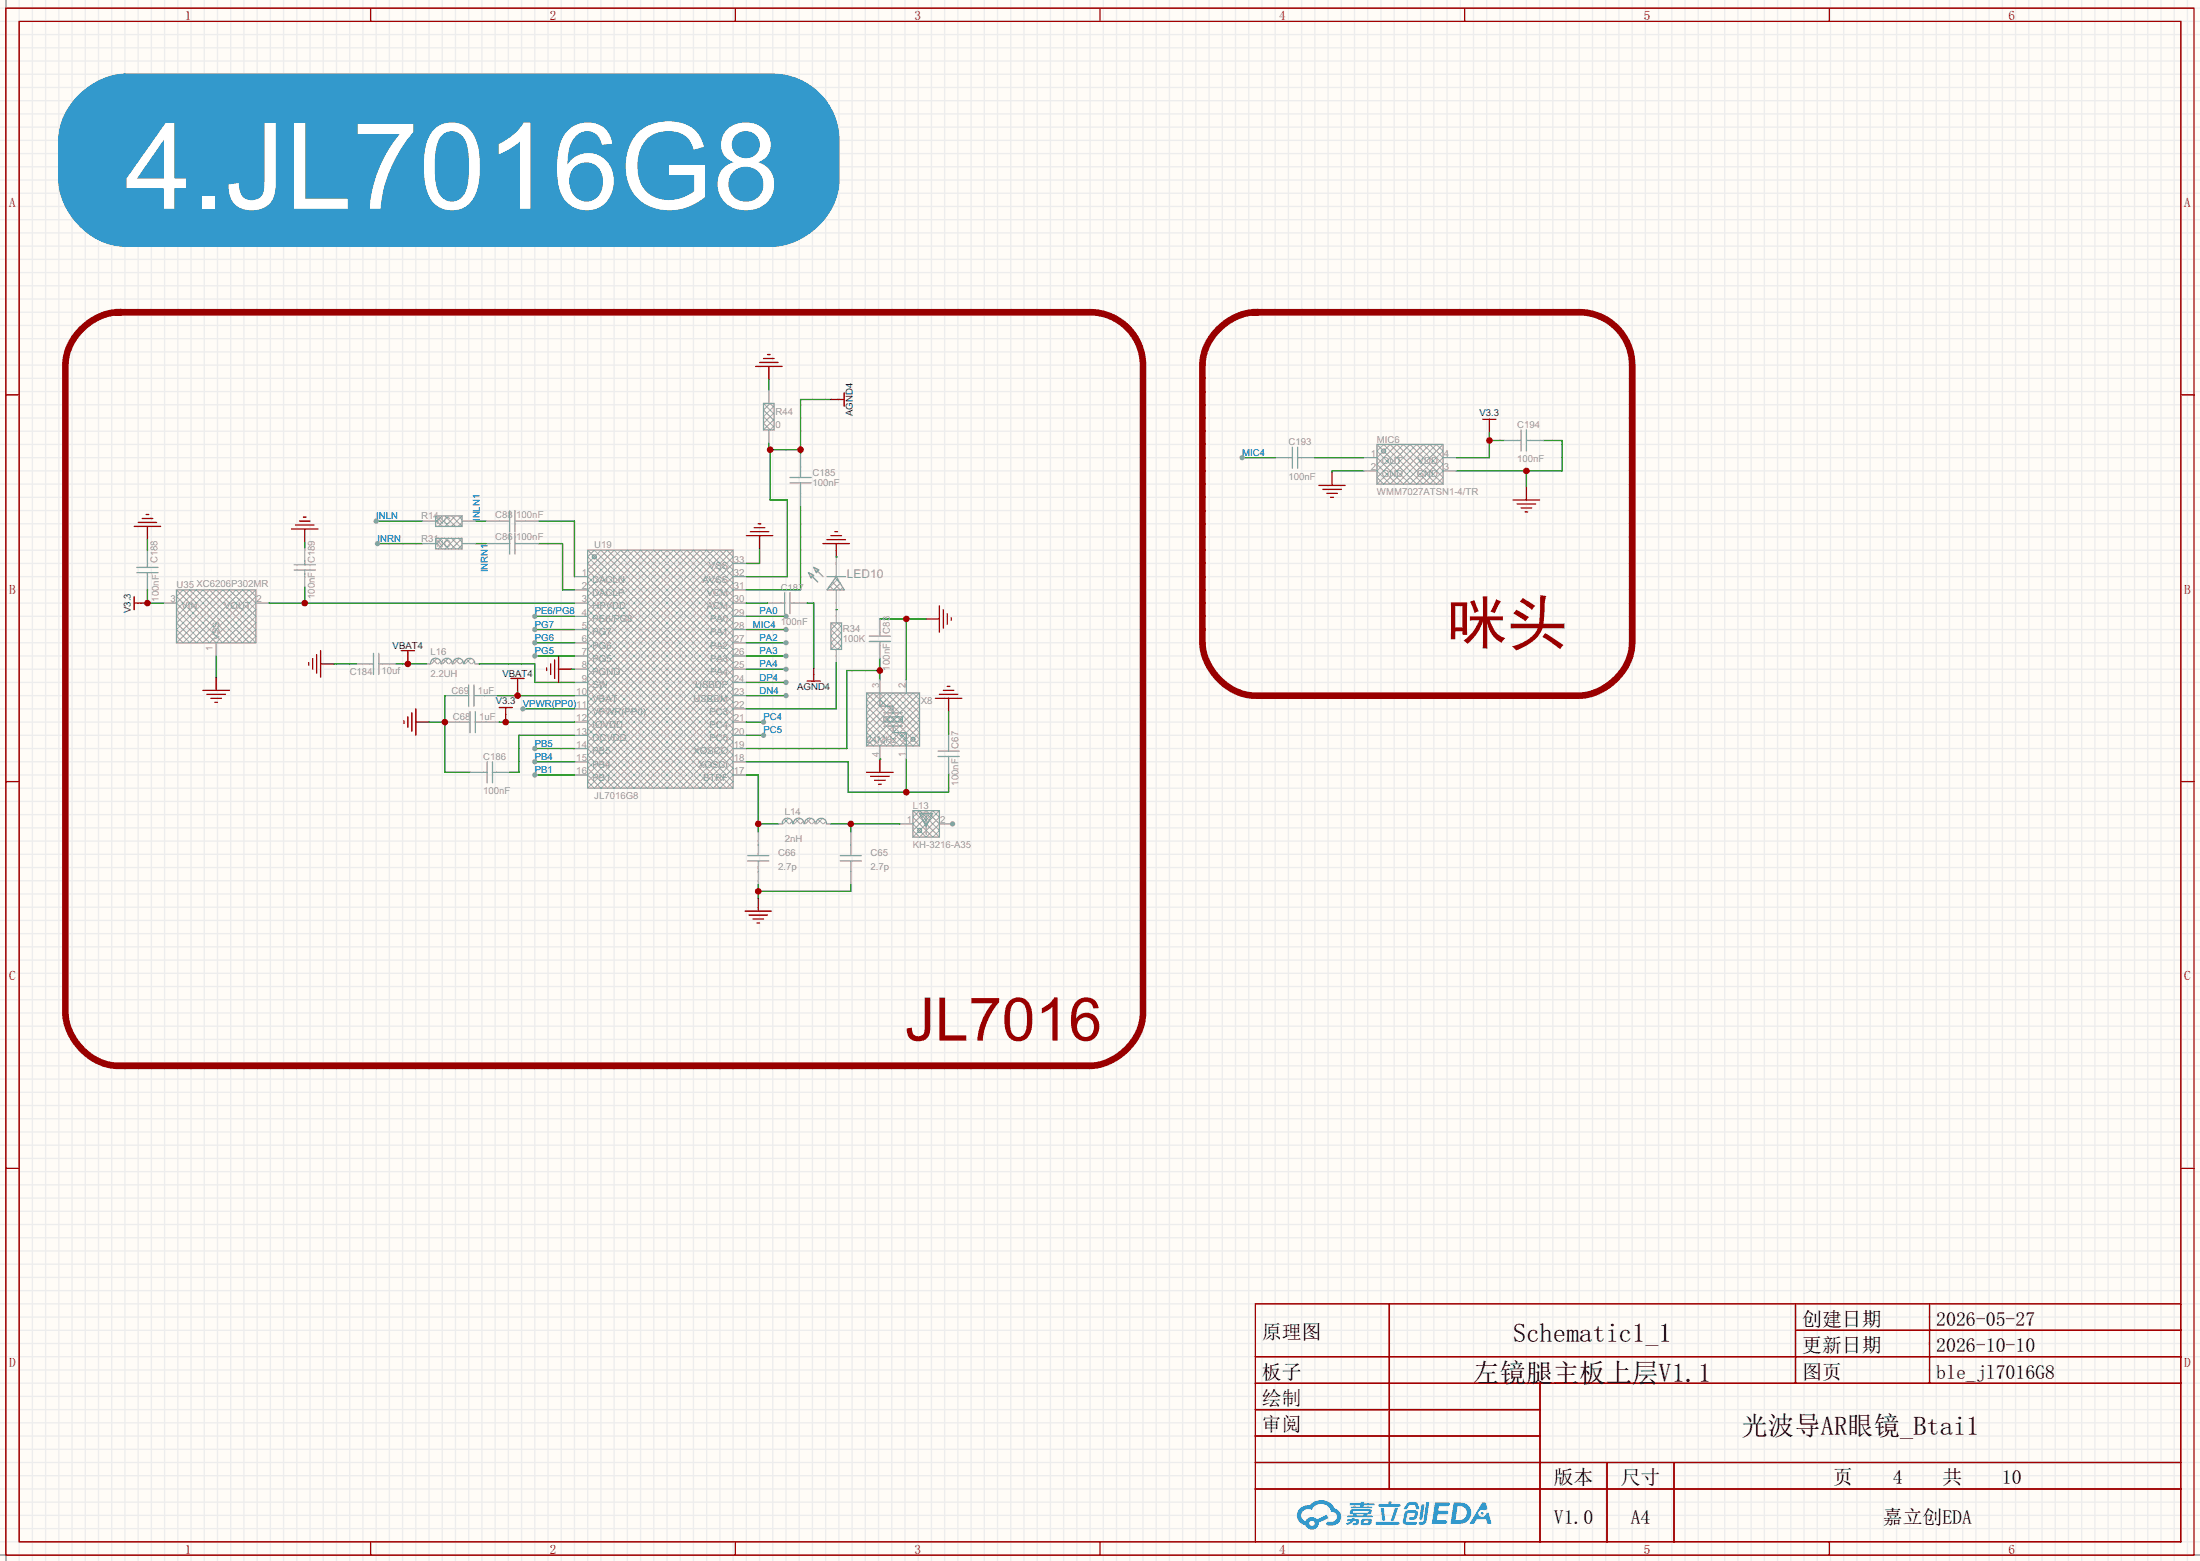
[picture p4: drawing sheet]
<svg xmlns="http://www.w3.org/2000/svg" width="423mm" height="300mm" viewBox="0 0 423 300" stroke-linecap="round" stroke-linejoin="round" font-family="sans-serif">
<path d="M0 0h422.7v299.9h-422.7z" fill="#fffcf7"/>
<g fill="none" stroke="#ededed" stroke-width=".25">
<path d="M0 1.6h422.7M0 4.1h422.7M0 6.6h422.7M0 9.2h422.7M0 11.7h422.7M0 14.3h422.7M0 16.8h422.7M0 19.3h422.7M1.1 0v299.9M3.7 0v299.9M6.2 0v299.9M8.8 0v299.9"/>
<path d="M11.3 0v299.9M13.8 0v299.9M16.4 0v299.9M18.9 0v299.9M21.5 0v299.9M24 0v299.9M26.5 0v299.9M29.1 0v299.9M31.6 0v299.9M34.2 0v299.9M36.7 0v299.9M39.2 0v299.9"/>
<path d="M41.8 0v299.9M44.3 0v299.9M46.9 0v299.9M49.4 0v299.9M51.9 0v299.9M54.5 0v299.9M57 0v299.9M59.6 0v299.9M62.1 0v299.9M64.6 0v299.9M67.2 0v299.9M69.7 0v299.9"/>
<path d="M72.3 0v299.9M74.8 0v299.9M77.3 0v299.9M79.9 0v299.9M82.4 0v299.9M85 0v299.9M87.5 0v299.9M90 0v299.9M92.6 0v299.9M95.1 0v299.9M97.7 0v299.9M100.2 0v299.9"/>
<path d="M102.7 0v299.9M105.3 0v299.9M107.8 0v299.9M110.4 0v299.9M112.9 0v299.9M115.4 0v299.9M118 0v299.9M120.5 0v299.9M123.1 0v299.9M125.6 0v299.9M128.1 0v299.9M130.7 0v299.9"/>
<path d="M133.2 0v299.9M135.8 0v299.9M138.3 0v299.9M140.8 0v299.9M143.4 0v299.9M145.9 0v299.9M148.5 0v299.9M151 0v299.9M153.5 0v299.9M156.1 0v299.9M158.6 0v299.9M161.2 0v299.9"/>
<path d="M163.7 0v299.9M166.2 0v299.9M168.8 0v299.9M171.3 0v299.9M173.9 0v299.9M176.4 0v299.9M178.9 0v299.9M181.5 0v299.9M184 0v299.9M186.6 0v299.9M189.1 0v299.9M191.6 0v299.9"/>
<path d="M194.2 0v299.9M196.7 0v299.9M199.3 0v299.9M201.8 0v299.9M204.3 0v299.9M206.9 0v299.9M209.4 0v299.9M212 0v299.9M214.5 0v299.9M217 0v299.9M219.6 0v299.9M222.1 0v299.9"/>
<path d="M224.7 0v299.9M227.2 0v299.9M229.7 0v299.9M232.3 0v299.9M234.8 0v299.9M237.4 0v299.9M239.9 0v299.9M242.4 0v299.9M245 0v299.9M247.5 0v299.9M250.1 0v299.9M252.6 0v299.9"/>
<path d="M255.1 0v299.9M257.7 0v299.9M260.2 0v299.9M262.8 0v299.9M265.3 0v299.9M267.8 0v299.9M270.4 0v299.9M272.9 0v299.9M275.5 0v299.9M278 0v299.9M280.5 0v299.9M283.1 0v299.9"/>
<path d="M285.6 0v299.9M288.2 0v299.9M290.7 0v299.9M293.2 0v299.9M295.8 0v299.9M298.3 0v299.9M300.9 0v299.9M303.4 0v299.9M305.9 0v299.9M308.5 0v299.9M311 0v299.9M313.6 0v299.9"/>
<path d="M316.1 0v299.9M318.6 0v299.9M321.2 0v299.9M323.7 0v299.9M326.3 0v299.9M328.8 0v299.9M331.3 0v299.9M333.9 0v299.9M336.4 0v299.9M339 0v299.9M341.5 0v299.9M344 0v299.9"/>
<path d="M346.6 0v299.9M349.1 0v299.9M351.7 0v299.9M354.2 0v299.9M356.7 0v299.9M359.3 0v299.9M361.8 0v299.9M364.4 0v299.9M366.9 0v299.9M369.4 0v299.9M372 0v299.9M374.5 0v299.9"/>
<path d="M377.1 0v299.9M379.6 0v299.9M382.1 0v299.9M384.7 0v299.9M387.2 0v299.9M389.8 0v299.9M392.3 0v299.9M394.8 0v299.9M397.4 0v299.9M399.9 0v299.9M402.5 0v299.9M405 0v299.9"/>
<path d="M407.5 0v299.9M410.1 0v299.9M412.6 0v299.9M415.2 0v299.9M417.7 0v299.9M420.2 0v299.9M0 21.9h422.7M0 24.4h422.7M0 27h422.7M0 29.5h422.7M0 32h422.7M0 34.6h422.7"/>
<path d="M0 37.1h422.7M0 39.7h422.7M0 42.2h422.7M0 44.7h422.7M0 47.3h422.7M0 49.8h422.7M0 52.4h422.7M0 54.9h422.7M0 57.4h422.7M0 60h422.7M0 62.5h422.7M0 65.1h422.7"/>
<path d="M0 67.6h422.7M0 70.1h422.7M0 72.7h422.7M0 75.2h422.7M0 77.8h422.7M0 80.3h422.7M0 82.8h422.7M0 85.4h422.7M0 87.9h422.7M0 90.5h422.7M0 93h422.7M0 95.5h422.7"/>
<path d="M0 98.1h422.7M0 100.6h422.7M0 103.2h422.7M0 105.7h422.7M0 108.2h422.7M0 110.8h422.7M0 113.3h422.7M0 115.9h422.7M0 118.4h422.7M0 120.9h422.7M0 123.5h422.7M0 126h422.7"/>
<path d="M0 128.6h422.7M0 131.1h422.7M0 133.6h422.7M0 136.2h422.7M0 138.7h422.7M0 141.3h422.7M0 143.8h422.7M0 146.3h422.7M0 148.9h422.7M0 151.4h422.7M0 154h422.7M0 156.5h422.7"/>
<path d="M0 159h422.7M0 161.6h422.7M0 164.1h422.7M0 166.7h422.7M0 169.2h422.7M0 171.7h422.7M0 174.3h422.7M0 176.8h422.7M0 179.4h422.7M0 181.9h422.7M0 184.4h422.7M0 187h422.7"/>
<path d="M0 189.5h422.7M0 192.1h422.7M0 194.6h422.7M0 197.1h422.7M0 199.7h422.7M0 202.2h422.7M0 204.8h422.7M0 207.3h422.7M0 209.8h422.7M0 212.4h422.7M0 214.9h422.7M0 217.5h422.7"/>
<path d="M0 220h422.7M0 222.5h422.7M0 225.1h422.7M0 227.6h422.7M0 230.2h422.7M0 232.7h422.7M0 235.2h422.7M0 237.8h422.7M0 240.3h422.7M0 242.9h422.7M0 245.4h422.7M0 247.9h422.7"/>
<path d="M0 250.5h422.7M0 253h422.7M0 255.6h422.7M0 258.1h422.7M0 260.6h422.7M0 263.2h422.7M0 265.7h422.7M0 268.3h422.7M0 270.8h422.7M0 273.3h422.7M0 275.9h422.7M0 278.4h422.7"/>
<path d="M0 281h422.7M0 283.5h422.7M0 286h422.7M0 288.6h422.7M0 291.1h422.7M0 293.7h422.7M0 296.2h422.7M0 298.7h422.7"/>
</g>
<path d="M1.1 0v299.9M0 298.7h422.7" fill="none" stroke="#999" stroke-width=".25"/>
<g fill="none" stroke="#a10000" stroke-width=".25">
<path d="M1.1 1.6h420.4v297.1h-420.4zM3.7 4.1h415.3v292.1h-415.3zM71.2 1.6v2.5M141.3 1.6v2.5M211.3 1.6v2.5M281.4 1.6v2.5M351.5 1.6v2.5M1.1 75.9h2.6M419 75.9h2.5M1.1 150.2h2.6M419 150.2h2.5M1.1 224.4h2.6"/>
<path d="M419 224.4h2.5M241.2 250.5h177.8v45.7h-177.8zM266.9 250.5v35.5M345 250.5v15.2M345 255.6h74M370.7 250.5v15.2M241.2 260.6h177.8M241.2 265.7h177.8M241.2 270.8h54.7M241.2 275.9h54.7M295.9 265.7v30.5M71.2 296.2v2.5"/>
<path d="M141.3 296.2v2.5M211.3 296.2v2.5M241.2 281h177.8M241.2 286h177.8M281.4 296.2v2.5M308.8 281v15.2M321.6 281v15.2M351.5 296.2v2.5"/>
</g>
<g fill="#5487ff">
<path d="M275.7 288.6h1.6a1.34 1.34 0 0 1 1.2 .2 .37 .37 0 0 1-.3 .6h-1.7l-.2 .8h1.6a.37 .37 0 0 1 .4 .4 .37 .37 0 0 1-.4 .3h-1.7l-.2 1.1h1.4a.48 .48 0 0 1 .6 .4v.2l-.3 .2h-2.6z"/>
<path d="M284.7 288.7h.7l.4 1.2-.6 .3a.72 .72 0 0 0-1.1 .2 .72 .72 0 0 0 .3 1 .72 .72 0 0 0 1-.4l.1-.2 .5-.2 .6 2.1h-.8l-.3-.8h-1.8l-.5 .8h-.9z"/>
<path d="M273.1 289h.6l-.4 2.7a.31 .31 0 0 1-.3 .3 .31 .31 0 0 1-.3-.3z"/>
<path d="M274 288.6h.6l-.5 3.7a.97 .97 0 0 1-1.6 .5l.2-.4h.6l.2-.2z"/>
<path d="M270.3 288.8l.5-.2h1.2l.4 .4 .3 .8-.6 .2-.3-.9h-.8l-.2 .1-.6 .8-.5-.1z"/>
<path d="M269.9 290.4l.5-.3h1.4a.69 .69 0 0 1 .6 .5 .69 .69 0 0 1-.1 .7 .74 .74 0 0 1-.8 .7h-.6a.27 .27 0 0 1-.2-.3 .27 .27 0 0 1 .3-.3h.6l.2-.7h-1.4l-.3 1.6 1.9 .1a.28 .28 0 0 1 .2 .3 .28 .28 0 0 1-.3 .2h-1.9l-.4-.3-.1-.4z"/>
<path d="M264.3 292.4h4.3a.28 .28 0 0 1 .3 .3 .28 .28 0 0 1-.3 .2h-4.2l-.1-.1z"/>
<path d="M268 289.7h.6l-.8 2.4a.3 .3 0 0 1-.4 .2 .3 .3 0 0 1-.2-.3z"/>
<path d="M265.3 289.7h.6l.2 2.2-.2 .3-.4-.2z"/>
<path d="M264.8 288.9h1.9l.2-.5h.5l-.1 .5h1.5a.27 .27 0 0 1 .3 .3 .27 .27 0 0 1-.3 .3h-3.9l-.1-.2z"/>
<path d="M258.9 291.8h.7l.1-.1 .6-.1-.1 .2 .8 .1 .1 .3-.2 .6-1.1 .2v-.4l.7-.1v-.2l-.5-.1-.5 .5-.8 .3-.1-.4 .8-.3h-.6z"/>
<path d="M259.3 288.8h2.1l.1-.3h.6l-.1 .3h1.9l.2 .2-.2 .2h-1.9l-.1 .2h1.6l.2 .2-.2 .2h-3.9l-.1-.4h1.8v-.2h-1.9l-.1-.1z"/>
<path d="M279.3 288.6l-.6 4.2h1.4a2.14 2.14 0 0 0 2.6-2.2 2.14 2.14 0 0 0-2.7-2zM280 289.3a1.37 1.37 0 0 1 1.8 1.2 1.37 1.37 0 0 1-1.5 1.5h-.7z"/>
<path d="M259.4 290.1l-.1 .7 .6 .1 .1 .2h-1.2l.1 .4h4.6l.2-.1-.2-.3h-.9l.1-.2a.6 .6 0 0 0 .7-.2 .6 .6 0 0 0 0-.7l-3.6-.1zM260 290.3l2.9 .1-.1 .2h-2.8zM260.6 290.9h1.4l-.1 .2h-1.2z"/>
<path d="M261.6 291.9a.9 .9 0 0 0-.1 1 2.48 2.48 0 0 0 1.9-.1 .84 .84 0 0 0 0-1h-1.4zM262.1 292.2l.7-.1 .1 .4-.2 .1h-.7z"/>
<path d="M249.8 289.7a1.91 1.91 0 0 0-.6 2 1.91 1.91 0 0 0 1.6 1.3 1.35 1.35 0 0 0 1.5 .9 1.35 1.35 0 0 0 1.1-1.4l1.9-.9-.5-.6-1.8 .9a1.41 1.41 0 0 0-2.2 .3 1.25 1.25 0 0 1-.6-1.7 1.25 1.25 0 0 1 1.8-.4 1.97 1.97 0 0 1 2-1.2 1.97 1.97 0 0 1 1.7 1.5 .96 .96 0 0 1 1.1 .9 .96 .96 0 0 1-.9 1h-.6a.39 .39 0 0 0-.5 .4 .39 .39 0 0 0 .4 .4 1.87 1.87 0 0 0 1.9-.5 1.87 1.87 0 0 0 .3-2.1l-.6-.6-.4-.1a2.86 2.86 0 0 0-4.8-.6h-.3a2.27 2.27 0 0 0-1.5 .5zM251.6 292.7a.49 .49 0 0 1 .9 0 .49 .49 0 0 1-.9 0z"/>
<circle cx="284.8" cy="290.7" r=".27"/>
</g>
<path d="M112.9 107l1.3-1.3 26.6 26.7-19 19-8.9-8.9 27.9-27.9-8.8-8.9-19.1 19.1 26.7 26.6 1.2-1.2-27.9-28 16.5-16.5 11.4 11.4-27.9 28 6.4 6.3 21.5-21.6-24.1-24.1-3.8 3.8 27.9 28-13.9 13.9-14-13.9 27.9-28-3.8-3.8-24.1 24.1 21.6 21.6 6.3-6.3-27.9-28 11.4-11.4 16.5 16.5-27.9 28 1.3 1.2 26.6-26.6-19-19.1-8.9 8.9 27.9 27.9-8.8 8.9-19.1-19 26.7-26.7 1.2 1.3-27.9 27.9 16.5 16.5 11.4-11.4-27.9-27.9 6.4-6.4 21.5 21.6-24.1 24.1-3.8-3.8 27.9-27.9-13.9-14-14 14 27.9 27.9-3.8 3.8-24.1-24.1 21.6-21.6 6.3 6.4-27.9 27.9 11.4 11.4 16.5-16.5zM112.9 105.7l27.9 27.9-17.7 17.8-10.2-10.1 27.9-28-7.6-7.6-20.3 20.3 25.4 25.4 2.5-2.5-27.9-28 15.2-15.2 12.7 12.7-27.9 27.9 5.1 5.1 22.8-22.8-22.8-22.9-5.1 5.1 27.9 27.9-12.7 12.7-15.2-15.2 27.9-28-2.5-2.5-25.4 25.4 20.3 20.3 7.6-7.6-27.9-27.9 10.2-10.2 17.7 17.8-27.9 27.9M114.3 106.6l.2 .2M114.5 107.1l-.2 .2M140.8 105.7l-27.9 27.9 17.8 17.8 10.1-10.1-27.9-28 7.6-7.6 20.3 20.3-25.4 25.4-2.5-2.5 27.9-28-15.2-15.2-12.7 12.7 27.9 27.9-5 5.1-22.9-22.8 22.9-22.9 5 5.1-27.9 27.9 12.7 12.7 15.2-15.2-27.9-28 2.5-2.5 25.4 25.4-20.3 20.3-7.6-7.6 27.9-27.9-10.1-10.2-17.8 17.8 27.9 27.9M175.4 157l1.3-1.3 3.8 3.9-1.3 1.2zM175.4 155.7l5.1 5.1M176.8 159.2l.2 .2M177 159.7l-.2 .2M177.9 155.7l2.6 2.6-2.6 2.5-2.5-2.5zM179.2 155.7l1.3 1.3-3.8 3.8-1.3-1.2zM180.5 155.7l-5.1 5.1" fill="none" stroke="#999" stroke-width=".19"/>
<g fill="none" stroke="#999" stroke-width=".25">
<path d="M110.4 110.8h2.5M110.4 113.3h2.5M110.4 115.9h2.5M110.4 118.4h2.5M112.9 105.7h27.9v45.7h-27.9zM140.8 110.8h2.6M140.8 113.3h2.6M140.8 115.9h2.6M140.8 118.4h2.6M140.8 108.2h2.6M110.4 120.9h2.5M110.4 123.5h2.5"/>
<path d="M110.4 126h2.5M110.4 128.6h2.5M110.4 131.1h2.5M110.4 133.6h2.5M110.4 136.2h2.5M110.4 138.7h2.5M140.8 120.9h2.6M140.8 123.5h2.6M140.8 126h2.6M140.8 128.6h2.6M140.8 131.1h2.6M140.8 133.6h2.6"/>
<path d="M140.8 136.2h2.6M140.8 138.7h2.6M110.4 141.3h2.5M110.4 143.8h2.5M110.4 146.3h2.5M110.4 148.9h2.5M140.8 141.3h2.6M140.8 143.8h2.6M140.8 146.3h2.6M140.8 148.9h2.6M163.4 159.8v4.6M172.8 158.3h2.6"/>
<path d="M175.4 155.7h5.1v5.1h-5.1zM180.5 158.3h2.5M161.4 165.4h4.1M161.4 164.4h4.1M163.4 165.4v4.6"/>
<circle cx="114.2" cy="107" r=".38"/>
<circle cx="176.7" cy="159.6" r=".38"/>
</g>
<circle cx="183" cy="158.3" r=".51" fill="#999"/>
<g fill="none" stroke="#999" stroke-width=".19">
<path d="M150.7 157.4l.8 .9M151.5 157.2l-1 1.1M152.2 157.8l-.5 .5M152.8 157.4l.9 .9M153.7 157.2l-1.1 1.1M154.4 157.8l-.5 .5M155 157.4l.8 .9M155.8 157.2l-1 1.1M156.5 157.8l-.5 .5M157.2 157.4l.8 .9M158 157.2l-1 1.1M158.7 157.8l-.5 .5"/>
<path d="M176.7 156.2l1.7 1.7M177.1 157.1l.8-.9 .9 .9M179.2 156.2l-1.7 1.7"/>
</g>
<path d="M145.7 159.8v4.6M149.5 158.3h.7M150.3 158.3a1.01 1.01 0 0 1 1-1.1 1.01 1.01 0 0 1 1 1.1M152.4 158.3a1.01 1.01 0 0 1 1-1.1 1.01 1.01 0 0 1 1 1.1M154.6 158.3a1.01 1.01 0 0 1 1-1.1 1.01 1.01 0 0 1 1 1.1M156.8 158.3a1.01 1.01 0 0 1 1-1.1 1.01 1.01 0 0 1 1 1.1M158.9 158.3h.7M176.7 156.2h2.5l-1.3 2.6zM177.9 156.2v4.1M143.6 165.4h4.1M143.6 164.4h4.1M145.7 165.4v4.6" fill="none" stroke="#999" stroke-width=".25"/>
<path d="M145.7 172.5v2.5" fill="none" stroke="#870000" stroke-width=".25"/>
<path d="M143.1 175h5.1M143.9 175.8h3.5M144.7 176.6h2M145.4 177.3h.5" fill="none" stroke="#a10000" stroke-width=".25"/>
<path d="M143.4 148.9h2.3v10.9M145.7 158.3h3.8" fill="none" stroke="#008700" stroke-width=".25"/>
<circle cx="145.7" cy="158.3" r=".63" fill="#c00"/>
<path d="M145.7 170v2.5M163.4 170v1.2h-17.7" fill="none" stroke="#008700" stroke-width=".25"/>
<circle cx="145.7" cy="171.2" r=".63" fill="#c00"/>
<path d="M159.6 158.3h13.2M163.4 158.3v1.5" fill="none" stroke="#008700" stroke-width=".25"/>
<circle cx="163.4" cy="158.3" r=".63" fill="#c00"/>
<path d="M177.9 118.9h2.6M169 145.8v2.6" fill="none" stroke="#870000" stroke-width=".25"/>
<path d="M180.5 116.4v5.1M181.2 117.1v3.6M182 117.9v2M182.8 118.7v.5M166.5 148.4h5.1M167.3 149.1h3.5M168 149.9h2.1M168.8 150.7h.5" fill="none" stroke="#a10000" stroke-width=".25"/>
<path d="M143.4 146.3h19.5v5.9h19.3v-3.6M174.1 145.8v6.4" fill="none" stroke="#008700" stroke-width=".25"/>
<circle cx="174.1" cy="152.2" r=".63" fill="#c00"/>
<path d="M169 126.5v4.1M169 128.8h-6.3v15h-19.3" fill="none" stroke="#008700" stroke-width=".25"/>
<circle cx="169" cy="128.8" r=".63" fill="#c00"/>
<g fill="none" stroke="#999" stroke-width=".25">
<path d="M166.5 133.1h10.2v10.2h-10.2zM169 130.6v5.1h2.6v1.2M169.8 137.7h3.6v1h-3.6zM169.8 139.5h3.6M169.8 136.9h3.6M171.6 139.5v1.3h2.5v5M174.1 130.6v2.5M169 143.3v2.5"/>
<circle cx="175.4" cy="142" r=".38"/>
</g>
<g fill="none" stroke="#999" stroke-width=".19">
<path d="M166.5 134.4l1.3-1.3 8.9 8.9-1.3 1.3zM166.5 135.7l2.5-2.6 7.7 7.7-2.6 2.5zM166.5 136.9l3.8-3.8 6.4 6.4-3.9 3.8zM166.5 138.2l5.1-5.1 5.1 5.1-5.1 5.1zM166.5 139.5l6.3-6.4 3.9 3.8-6.4 6.4zM166.5 133.1l10.2 10.2M169 134.4l1.3 1.3M170.1 137.7l1 1M170.7 135.7l.9 .8M171.1 137.7l-1 1M171.3 137.7l1 1M171.6 136.1l-.4 .3"/>
<path d="M172.3 137.7l-1 1M172.6 137.7l.8 .8M173.4 138l-.8 .7M176.7 133.1l-10.2 10.2M166.5 140.8l7.6-7.7 2.6 2.6-7.7 7.6zM166.5 142l8.9-8.9 1.3 1.3-8.9 8.9zM172.4 140.8l1.7 1.6M174.1 141.2l-.4-.4-.8 .7M174.1 141.6l-.7 .7M174.1 142.9l-.2 .1M175.6 141.7l.1 .2M175.7 142.2l-.1 .2"/>
</g>
<path d="M169 118.9h8.9M174.1 118.9v11.7M169 145.8h.1" fill="none" stroke="#008700" stroke-width=".25"/>
<circle cx="174.1" cy="118.9" r=".63" fill="#c00"/>
<path d="M79.9 138.7h2.5M97.2 137.2v1.3M99.4 131.6v1.3" fill="none" stroke="#870000" stroke-width=".25"/>
<path d="M77.6 138.5v.5M78.4 137.7v2M79.1 136.9v3.6M79.9 136.2v5.1M95.9 135.9h2.5M97.2 135.9v1.3M98.2 130.3h2.5M99.4 130.3v1.3" fill="none" stroke="#a10000" stroke-width=".25"/>
<path d="M85.5 133.6h4.5M85.7 138.7h4.6M90 131.6v4.1M90.3 136.7v4.1M91.1 133.6h4.5M91.1 131.6v4.1M91.3 138.7h4.6M91.3 136.7v4.1" fill="none" stroke="#999" stroke-width=".25"/>
<path d="M95.9 138.7h14.5M97.2 138.5v.2" fill="none" stroke="#008700" stroke-width=".25"/>
<circle cx="97.2" cy="138.7" r=".63" fill="#c00"/>
<path d="M82.4 138.7h3.3M85.5 133.6v14.8h4.8" fill="none" stroke="#008700" stroke-width=".25"/>
<circle cx="85.5" cy="138.7" r=".63" fill="#c00"/>
<path d="M95.6 133.6h14.8M99.4 132.9v.7" fill="none" stroke="#008700" stroke-width=".25"/>
<circle cx="99.4" cy="133.6" r=".63" fill="#c00"/>
<path d="M72.3 100.1h8.9M103.5 100.1h6.9v10.7M103.5 104.4h4.6v8.9h2.3" fill="none" stroke="#008700" stroke-width=".25"/>
<circle cx="72.3" cy="100.1" r=".51" fill="#999"/>
<path d="M91.3 100.1h2M160.7 117.1h.1M160.7 107h.1M143.4 133.6h7.6M160.7 127.3v8.9h-17.3" fill="none" stroke="#008700" stroke-width=".25"/>
<path d="M155.8 110.3l.4 .4M156.2 110.4l-.5 .5M156.8 109.3l.4 .3M157.2 109.4l-.4 .5M159.6 119.7l2.1 2M159.9 111.8l1.5 1.5 .5-.5M160.4 111.1l1 1-1.3 1.2-.7-.7M160.9 111.3l-2 2M161.7 120.4l-.8-.7-1.3 1.2 2.1 2.1M161.7 120.2l-2.1 2 2.1 2M161.7 121.5l-2.1 2 1.3 1.3 .8-.8M161.7 122.7l-2.1 2.1" fill="none" stroke="#999" stroke-width=".19"/>
<path d="M155.3 110l1 .5-.5 .5zM156.1 110.8l1 1M156.3 109l1.1 .5-.6 .5zM157.1 109.8l1 1M158.9 110.8h3.5M159.6 119.7h2.1v5.1h-2.1zM160.7 110.8l1.5 2.5h-3.3zM160.7 107v3.8M160.7 113.3v6.4M160.7 124.8v2.5" fill="none" stroke="#999" stroke-width=".25"/>
<path d="M160.7 104.4v2.6" fill="none" stroke="#870000" stroke-width=".25"/>
<path d="M158.1 104.4h5.1M158.9 103.7h3.5M159.6 102.9h2.1M160.4 102.1h.5" fill="none" stroke="#a10000" stroke-width=".25"/>
<circle cx="151" cy="133.6" r=".51" fill="#999"/>
<path d="M143.4 131.1h7.6" fill="none" stroke="#008700" stroke-width=".25"/>
<circle cx="151" cy="131.1" r=".51" fill="#999"/>
<path d="M102.7 143.8h7.7" fill="none" stroke="#008700" stroke-width=".25"/>
<circle cx="102.7" cy="143.8" r=".51" fill="#999"/>
<path d="M102.7 146.3h7.7" fill="none" stroke="#008700" stroke-width=".25"/>
<circle cx="102.7" cy="146.3" r=".51" fill="#999"/>
<path d="M61.6 127.5h2.5M78.4 126.3v1.2" fill="none" stroke="#870000" stroke-width=".25"/>
<path d="M59.3 127.3v.5M60.1 126.5v2.1M60.8 125.8v3.5M61.6 125v5.1M77.1 125h2.5M78.4 125v1.3" fill="none" stroke="#a10000" stroke-width=".25"/>
<path d="M81.9 127.5h.8M82.7 127.5a1.01 1.01 0 0 1 1-1.1 1.01 1.01 0 0 1 1 1.1M84.9 127.5a1.01 1.01 0 0 1 1-1.1 1.01 1.01 0 0 1 1 1.1M87 127.5a1.01 1.01 0 0 1 1-1.1 1.01 1.01 0 0 1 1 1.1M89.2 127.5a1.01 1.01 0 0 1 1-1 1.01 1.01 0 0 1 1 1M91.3 127.5h.8" fill="none" stroke="#999" stroke-width=".25"/>
<path d="M83.1 126.7l.9 .8M83.9 126.5l-1 1M84.6 127l-.4 .5M85.3 126.7l.8 .8M86.1 126.5l-1.1 1M86.8 127l-.5 .5M87.4 126.7l.9 .8M88.2 126.5l-1 1M88.9 127l-.4 .5M89.6 126.7l.9 .8M90.4 126.5l-1 1M91.1 127.1l-.4 .4" fill="none" stroke="#999" stroke-width=".19"/>
<path d="M76.1 127.5h5.8M92.1 127.5h10.6v3.6h7.7" fill="none" stroke="#008700" stroke-width=".25"/>
<circle cx="78.4" cy="127.5" r=".63" fill="#c00"/>
<g fill="none" stroke="#999" stroke-width=".25">
<path d="M97.9 98.1v4M98.9 98.1v4M151.8 92.7h4M151.8 91.7h4M153.8 87.2v4.5M153.8 92.7v4.6M93.3 100.1h4.6M93.3 104.4h4.6M97.9 102.4v4.1M98.9 100.1h4.6M98.9 102.4v4.1M98.9 104.4h4.6"/>
<path d="M68.5 127.5h3.3M71.8 125.5v4.1M72.8 127.5h3.3M72.8 125.5v4.1"/>
</g>
<path d="M107.3 128.6h2.6" fill="none" stroke="#870000" stroke-width=".25"/>
<path d="M105 128.3v.5M105.8 127.5v2.1M106.6 126.8v3.5M107.3 126v5.1" fill="none" stroke="#a10000" stroke-width=".25"/>
<path d="M159.6 76.7h-5.8v10.5M147.7 85.1v1.3h6.1M148 86.4v9.7h3.3v14.7h-7.9M109.9 128.6h.5" fill="none" stroke="#008700" stroke-width=".25"/>
<path d="M15.5 63.4a10.8 10.8 0 0 1 7.2-3.4h186.7a10.2 10.2 0 0 1 10.2 10.1v124.5a10.9 10.9 0 0 1-10.2 10.2h-186.7a10.9 10.9 0 0 1-10.1-10.2v-124.5a9.8 9.8 0 0 1 2.9-6.7zM233.9 63.4a10.8 10.8 0 0 1 7.3-3.4h62.2a10.2 10.2 0 0 1 10.2 10.1v53.4a10.9 10.9 0 0 1-10.2 10.1h-62.2a10.9 10.9 0 0 1-10.2-10.1v-53.4a9.8 9.8 0 0 1 2.9-6.7z" fill="none" stroke="#900" stroke-width="1.3"/>
<g fill="#c00">
<circle cx="148" cy="86.4" r=".63"/>
<circle cx="153.8" cy="86.4" r=".63"/>
</g>
<path d="M147.7 70.4v2.5M159.6 76.7h1.3M145.9 102.9v2.5M156.3 128.3v1.3" fill="none" stroke="#870000" stroke-width=".25"/>
<path d="M145.2 70.4h5M145.9 69.6h3.6M146.7 68.9h2M147.4 68.1h.6M160.9 76.7h1.3M162.2 75.5v2.5M143.4 102.9h5.1M144.1 102.1h3.6M144.9 101.4h2M145.7 100.6h.5M155.1 130.8h2.5M156.3 129.6v1.2" fill="none" stroke="#a10000" stroke-width=".25"/>
<path d="M147.7 72.9v2.1M153.8 97.3v16h-10.4M143.4 115.9h4M145.9 105.4v2.8h-2.5M155.1 115.9h1.2v12.4M110.4 141.3h-10.7v7.1h-1.8M143.4 141.3h3.3" fill="none" stroke="#008700" stroke-width=".25"/>
<path d="M146.7 77.5h2v5.1h-2zM147.7 75v2.5M147.7 82.6v2.5M147.4 115.9h3.3M150.7 113.8v4.1M151.8 115.9h3.3M151.8 113.8v4.1M90.3 148.4h3.3M93.6 146.3v4.1M94.6 148.4h3.3M94.6 146.3v4.1" fill="none" stroke="#999" stroke-width=".25"/>
<path d="M146.7 77.5l2 2M148.7 78.3l-.7-.8-1.3 1.3 2 2M148.7 78l-2 2 2 2.1M148.7 79.3l-2 2 1.3 1.3 .7-.8M148.7 80.6l-2 2" fill="none" stroke="#999" stroke-width=".19"/>
<circle cx="146.7" cy="141.3" r=".51" fill="#999"/>
<path d="M143.4 138.7h3.3" fill="none" stroke="#008700" stroke-width=".25"/>
<circle cx="146.7" cy="138.7" r=".51" fill="#999"/>
<path d="M33.9 113.3l10.2 10.2 5-5.1-5-5.1-10.2 10.2M35.2 113.3l10.1 10.2 3.8-3.8-6.3-6.4-8.9 8.9 1.3 1.3 10.1-10.2 3.8 3.8-6.3 6.4-8.9-8.9zM36.4 113.3l10.2 10.2 2.5-2.6-7.6-7.6-7.6 7.6 2.5 2.6 10.2-10.2 2.5 2.6-7.6 7.6-7.6-7.6zM37.7 113.3l10.2 10.2 1.2-1.3-8.8-8.9-6.4 6.4 3.8 3.8 10.2-10.2 1.2 1.3-8.8 8.9-6.4-6.4zM49.1 113.3l-10.1 10.2-5.1-5.1 5.1-5.1 10.1 10.2" fill="none" stroke="#999" stroke-width=".19"/>
<path d="M26.3 109h4.1M26.3 110h4.1M28.3 105.7v3.3M28.3 110v3.3M31.4 115.9h2.5M33.9 113.3h15.2v10.2h-15.2zM49.1 115.9h2.6M56.5 109.5h4.1M56.5 108.5h4.1M58.5 105.2v3.3M58.5 109.5v3.3M41.5 123.5v2.5" fill="none" stroke="#999" stroke-width=".25"/>
<path d="M27.1 115.9h1.2M58.5 101.6v2.6M41.5 130.1v2.5" fill="none" stroke="#870000" stroke-width=".25"/>
<path d="M58.3 99.4h.5M25.8 114.6v2.5M25.8 115.9h1.3M56 101.6h5.1M56.8 100.9h3.5M57.5 100.1h2.1M39 132.6h5.1M39.8 133.4h3.5M40.5 134.2h2M41.3 134.9h.5" fill="none" stroke="#a10000" stroke-width=".25"/>
<path d="M51.7 115.9h58.7M58.5 112.8v3.1M41.5 126v4.1" fill="none" stroke="#008700" stroke-width=".25"/>
<circle cx="58.5" cy="115.9" r=".63" fill="#c00"/>
<path d="M28.3 101.1v2.6" fill="none" stroke="#870000" stroke-width=".25"/>
<path d="M27.3 99.6h2M28.1 98.8h.5M25.8 101.1h5.1M26.5 100.4h3.6" fill="none" stroke="#a10000" stroke-width=".25"/>
<path d="M28.3 113.3v2.6h3.1" fill="none" stroke="#008700" stroke-width=".25"/>
<circle cx="28.3" cy="115.9" r=".63" fill="#c00"/>
<path d="M72.5 104.4h8.7M91.3 104.4h2" fill="none" stroke="#008700" stroke-width=".25"/>
<circle cx="72.5" cy="104.4" r=".51" fill="#999"/>
<path d="M293.2 93.5v2.6" fill="none" stroke="#870000" stroke-width=".25"/>
<path d="M290.7 96.1h5.1M291.5 96.8h3.5M292.2 97.6h2.1M293 98.3h.5" fill="none" stroke="#a10000" stroke-width=".25"/>
<path d="M293.2 90.5v3M296.5 84.6h3.6v5.9h-20.3" fill="none" stroke="#008700" stroke-width=".25"/>
<circle cx="293.2" cy="90.5" r=".63" fill="#c00"/>
<path d="M255.9 90.7v2.6M286.1 81.8v1.3" fill="none" stroke="#870000" stroke-width=".25"/>
<path d="M253.4 93.3h5M254.1 94h3.6M254.9 94.8h2M255.7 95.5h.5M284.9 80.6h2.5M286.1 80.6v1.2" fill="none" stroke="#a10000" stroke-width=".25"/>
<path d="M262 90.5h-6.1v.2M143.4 120.9h7.6" fill="none" stroke="#008700" stroke-width=".25"/>
<g fill="none" stroke="#999" stroke-width=".25">
<path d="M262 87.9h2.5M262 90.5h2.5M264.5 85.4h12.7v7.6h-12.7zM277.2 87.9h2.6M277.2 90.5h2.6"/>
<circle cx="265.8" cy="86.7" r=".38"/>
</g>
<path d="M264.5 85.4l7.7 7.6 5-5.1-2.5-2.5-7.6 7.6-2.6-2.5 5.1-5.1 7.6 7.6M265.8 85.4l7.6 7.6 3.8-3.8-3.8-3.8-7.6 7.6-1.3-1.3 6.4-6.3 6.3 6.3-1.2 1.3-7.6-7.6-3.9 3.8 3.9 3.8 7.6-7.6 1.2 1.3-6.3 6.3-6.4-6.3zM266 86.3l.2 .2M266.2 86.8l-.2 .2M277.2 85.4l-7.6 7.6-5.1-5.1 2.6-2.5 7.6 7.6 2.5-2.5-5-5.1-7.7 7.6" fill="none" stroke="#999" stroke-width=".19"/>
<circle cx="151" cy="120.9" r=".51" fill="#999"/>
<path d="M286.1 83.1v4.8h-6.3M286.1 84.6h2.8" fill="none" stroke="#008700" stroke-width=".25"/>
<circle cx="286.1" cy="84.6" r=".63" fill="#c00"/>
<path d="M245 87.9h3.3M248.3 85.9v4.1M249.3 87.9h3.3M249.3 85.9v4.1" fill="none" stroke="#999" stroke-width=".25"/>
<path d="M238.6 87.9h6.4" fill="none" stroke="#008700" stroke-width=".25"/>
<circle cx="238.6" cy="87.9" r=".51" fill="#999"/>
<path d="M252.6 87.9h9.4M102.7 118.4h7.7" fill="none" stroke="#008700" stroke-width=".25"/>
<path d="M288.9 84.6h3.3M292.2 82.6v4.1M293.2 84.6h3.3M293.2 82.6v4.1" fill="none" stroke="#999" stroke-width=".25"/>
<circle cx="102.7" cy="118.4" r=".51" fill="#999"/>
<path d="M102.7 120.9h7.7" fill="none" stroke="#008700" stroke-width=".25"/>
<circle cx="102.7" cy="120.9" r=".51" fill="#999"/>
<path d="M102.7 123.5h7.7" fill="none" stroke="#008700" stroke-width=".25"/>
<circle cx="102.7" cy="123.5" r=".51" fill="#999"/>
<path d="M102.7 126h7.7" fill="none" stroke="#008700" stroke-width=".25"/>
<circle cx="102.7" cy="126" r=".51" fill="#999"/>
<path d="M100.5 136.2h9.9" fill="none" stroke="#008700" stroke-width=".25"/>
<circle cx="100.5" cy="136.2" r=".51" fill="#999"/>
<path d="M102.7 148.9h7.7" fill="none" stroke="#008700" stroke-width=".25"/>
<circle cx="102.7" cy="148.9" r=".51" fill="#999"/>
<path d="M143.4 123.5h7.6" fill="none" stroke="#008700" stroke-width=".25"/>
<circle cx="151" cy="123.5" r=".51" fill="#999"/>
<path d="M143.4 126h7.6" fill="none" stroke="#008700" stroke-width=".25"/>
<circle cx="151" cy="126" r=".51" fill="#999"/>
<path d="M143.4 128.6h7.6" fill="none" stroke="#008700" stroke-width=".25"/>
<circle cx="151" cy="128.6" r=".51" fill="#999"/>
<path d="M28.3 103.7v2M58.5 104.2v1M143.4 118.4h7.6M64.1 127.5h4.4M182.2 136.7v4.3" fill="none" stroke="#008700" stroke-width=".25"/>
<path d="M169 118.9v3.3M167 123.2h4.1M167 122.2h4.1M169 123.2v3.3M180.2 145.3h4.1M180.2 144.3h4.1M182.2 141v3.3M182.2 145.3v3.3" fill="none" stroke="#999" stroke-width=".25"/>
<path d="M182.2 134.2v2.5" fill="none" stroke="#870000" stroke-width=".25"/>
<path d="M179.7 134.2h5.1M180.5 133.4h3.5M181.2 132.6h2.1M182 131.9h.5" fill="none" stroke="#a10000" stroke-width=".25"/>
<circle cx="151" cy="118.4" r=".51" fill="#999"/>
<path d="M83.7 99.1h5.1v2h-5.1zM81.2 104.4h2.5M81.2 100.1h2.5M83.7 103.4h5.1v2h-5.1zM88.8 104.4h2.5M88.8 100.1h2.5" fill="none" stroke="#999" stroke-width=".25"/>
<g fill="none" stroke="#999" stroke-width=".19">
<path d="M83.7 99.9l1.3 1.2M84.2 99.1l2 2M85 99.1l-1.3 1.3M85.5 99.1l2 2M86.2 99.1l-2 2M86.7 99.1l2.1 2M87.5 99.1l-2 2M88 99.1l.8 .8M88.8 99.1l-2.1 2M83.7 104.2l1.3 1.2M84.2 103.4l2 2M85 103.4l-1.3 1.3"/>
<path d="M85.5 103.4l2 2M86.2 103.4l-2 2M86.7 103.4l2.1 2M87.5 103.4l-2 2M88 103.4l.8 .8M88.8 103.4l-2.1 2M88.8 104.7l-.8 .7M88.8 100.4l-.8 .7"/>
</g>
<path d="M15.5 18a13.2 13.2 0 0 1 8.5-3.7h124.5a12.7 12.7 0 0 1 12.7 12.7v7.6a13.5 13.5 0 0 1-9 11.9l-2.5 .7-1.2 .1h-124.5a13.5 13.5 0 0 1-12-9l-.6-2.5-.1-1.2v-7.6a12.3 12.3 0 0 1 4.2-9z" fill="#39c" stroke="#39c" stroke-width=".25"/>
<text font-size="23.1" fill="#fff" x="24" y="40.1">4.JL7016G8</text>
<g font-size="11.5" fill="#900">
<text x="278" y="123.7">咪头</text>
<text x="173.9" y="199.9">JL7016</text>
</g>
<g font-size="5.1">
<text x="290.7" y="257.8">Schematic1_1</text>
<text x="283.1" y="265.5">左镜腿主板上层V1.1</text>
<text x="334.6" y="275.6">光</text>
<text x="339.6" y="275.6">波</text>
<text x="344.7" y="275.6">导</text>
<text x="349.8" y="275.6">A</text>
<text x="352.3" y="275.6">R</text>
<text x="354.9" y="275.6">眼</text>
<text x="360" y="275.6">镜</text>
<text x="365" y="275.6">_</text>
<text x="367.6" y="275.6">B</text>
<text x="370.1" y="275.6">t</text>
<text x="372.7" y="275.6">a</text>
<text x="375.2" y="275.6">i</text>
<text x="377.7" y="275.6">1</text>
</g>
<g font-size="3.8">
<text x="242.4" y="257.2">原理图</text>
<text x="346.2" y="254.7">创建日期</text>
<text x="372" y="254.7">2026-05-27</text>
<text x="346.2" y="259.8">更新日期</text>
<text x="372" y="259.8">2026-10-10</text>
<text x="242.4" y="269.9">绘制</text>
<text x="242.4" y="264.8">板子</text>
<text x="346.2" y="264.8">图页</text>
<text x="372" y="264.8">ble_jl7016G8</text>
<text x="242.4" y="275">审阅</text>
<text x="298.5" y="285.2">版本</text>
<text x="311.4" y="285.2">尺寸</text>
<text x="352.2" y="285.2">页</text>
<text x="363.6" y="285.2">4</text>
<text x="373.2" y="285.2">共</text>
<text x="384.6" y="285.2">10</text>
<text x="298.5" y="292.8">V1.0</text>
<text x="313.3" y="292.8">A4</text>
<text x="361.7" y="292.8">嘉立创E</text>
<text x="375.1" y="292.8">DA</text>
</g>
<g font-size="2.5" fill="#a00000">
<text x="35.5" y="3.8">1</text>
<text x="105.6" y="3.8">2</text>
<text x="175.7" y="3.8">3</text>
<text x="245.7" y="3.8">4</text>
<text x="315.8" y="3.8">5</text>
<text x="385.8" y="3.8">6</text>
<text x="1.8" y="39.7">A</text>
<text x="419.6" y="39.7">A</text>
<text x="1.8" y="114">B</text>
<text x="419.6" y="114">B</text>
<text x="1.8" y="188.3">C</text>
<text x="419.6" y="188.3">C</text>
<text x="1.8" y="262.6">D</text>
<text x="419.6" y="262.6">D</text>
<text x="35.5" y="298.5">1</text>
<text x="105.6" y="298.5">2</text>
<text x="175.7" y="298.5">3</text>
<text x="245.7" y="298.5">4</text>
<text x="315.8" y="298.5">5</text>
<text x="385.8" y="298.5">6</text>
</g>
<text font-size="2.3" fill="#999" x="162.7" y="111.1">LED10</text>
<g font-size="1.8" fill="#999">
<text x="149" y="79.7">R44</text>
<text x="149" y="82.2">0</text>
<text x="291.5" y="82.2">C194</text>
<text x="247.5" y="85.5">C193</text>
<text x="263.4" y="87.8">1</text>
<text x="264.5" y="85">MIC6</text>
<text x="265.5" y="89.1">OUT</text>
<text x="272.4" y="89.1">VDD</text>
<text x="277.4" y="87.8">4</text>
<text x="291.5" y="88.8">100nF</text>
<text x="156.1" y="91.4">C185</text>
<text x="156.1" y="93.4">100nF</text>
<text x="247.5" y="92.1">100nF</text>
<text x="263.4" y="90.3">2</text>
<text x="264.5" y="95.2">WMM7027ATSN1-4/TR</text>
<text x="265.5" y="91.6">GND</text>
<text x="272.2" y="91.6">GND</text>
<text x="277.4" y="90.3">3</text>
<text x="80.9" y="99.7">R14</text>
<text x="83.9" y="100.8">NC</text>
<text x="95.1" y="99.5">C88</text>
<text x="99.2" y="99.5">100nF</text>
<text x="80.9" y="104.1">R31</text>
<text x="83.9" y="105.1">NC</text>
<text x="95.1" y="103.8">C86</text>
<text x="99.2" y="103.8">100nF</text>
<text x="114.2" y="105.3">U19</text>
<text x="30.2" y="108.2" transform="rotate(-90 30.2 108.2)">C188</text>
<text x="33.9" y="113">U35 XC6206P302MR</text>
<text x="60.5" y="108.2" transform="rotate(-90 60.5 108.2)">C189</text>
<text x="111.7" y="110.6">1</text>
<text x="111.7" y="113.2">2</text>
<text x="113.8" y="111.9">DACLN</text>
<text x="135" y="111.9">AVSS</text>
<text x="136.2" y="109.4">VSS</text>
<text x="141" y="113.2">31</text>
<text x="141" y="110.6">32</text>
<text x="141" y="108.1">33</text>
<text x="150" y="113.5">C187</text>
<text x="30.5" y="115.6" transform="rotate(-90 30.5 115.6)">100nF</text>
<text x="32.8" y="115.7">3</text>
<text x="34.8" y="117">VIN</text>
<text x="43.1" y="117">VOUT</text>
<text x="49.3" y="115.7">2</text>
<text x="60.5" y="115.1" transform="rotate(-90 60.5 115.1)">100nF</text>
<text x="111.7" y="115.7">3</text>
<text x="111.7" y="118.3">4</text>
<text x="113.8" y="114.5">DACLP</text>
<text x="113.8" y="117">HPVDD</text>
<text x="113.8" y="119.5">PE6/PG8</text>
<text x="135.8" y="117">ACM</text>
<text x="135.8" y="114.5">VCM</text>
<text x="136.4" y="119.5">PA0</text>
<text x="141" y="118.3">29</text>
<text x="141" y="115.7">30</text>
<text x="40.9" y="125.1" transform="rotate(-90 40.9 125.1)">1</text>
<text x="42.2" y="123" transform="rotate(-90 42.2 123)">VSS</text>
<text x="82.7" y="125.9">L16</text>
<text x="111.7" y="120.8">5</text>
<text x="111.7" y="123.3">6</text>
<text x="111.7" y="125.9">7</text>
<text x="113.8" y="122.1">PG7</text>
<text x="113.8" y="124.6">PG6</text>
<text x="136.4" y="124.6">PA2</text>
<text x="136.4" y="122.1">PA1</text>
<text x="141" y="125.9">26</text>
<text x="141" y="123.3">27</text>
<text x="141" y="120.8">28</text>
<text x="150" y="120.1">100nF</text>
<text x="161.9" y="121.3">R34</text>
<text x="161.9" y="123.4">100K</text>
<text x="171" y="121.7" transform="rotate(-90 171 121.7)">C83</text>
<text x="67.2" y="129.7">C184</text>
<text x="73.3" y="129.5">10uf</text>
<text x="82.7" y="130">2.2UH</text>
<text x="111.7" y="128.4">8</text>
<text x="111.7" y="131">9</text>
<text x="113.8" y="127.2">PG5</text>
<text x="113.8" y="129.7">PGND</text>
<text x="136.4" y="129.7">PA4</text>
<text x="136.4" y="127.2">PA3</text>
<text x="141" y="131">24</text>
<text x="141" y="128.4">25</text>
<text x="171" y="128.8" transform="rotate(-90 171 128.8)">100nF</text>
<text x="86.7" y="133.3">C69</text>
<text x="91.8" y="133.3">1uF</text>
<text x="110.7" y="133.5">10</text>
<text x="110.7" y="136">11</text>
<text x="113.8" y="132.2">SW</text>
<text x="113.8" y="134.8">VBAT</text>
<text x="113.8" y="137.3">VPWR(PP0)</text>
<text x="133.2" y="134.8">USBDM</text>
<text x="133.5" y="132.2">USBDP</text>
<text x="136.3" y="137.3">PC3</text>
<text x="141" y="136">22</text>
<text x="141" y="133.5">23</text>
<text x="168.9" y="132.1" transform="rotate(-90 168.9 132.1)">3</text>
<text x="174" y="132.1" transform="rotate(-90 174 132.1)">2</text>
<text x="176.9" y="135.3">X8</text>
<text x="87" y="138.4">C68</text>
<text x="92.1" y="138.4">1uF</text>
<text x="110.7" y="138.6">12</text>
<text x="110.7" y="141.1">13</text>
<text x="110.7" y="143.7">14</text>
<text x="113.8" y="139.9">IOVDD</text>
<text x="113.8" y="142.4">DCVDD</text>
<text x="136.3" y="142.4">PC5</text>
<text x="136.3" y="139.9">PC4</text>
<text x="141" y="143.7">19</text>
<text x="141" y="141.1">20</text>
<text x="141" y="138.6">21</text>
<text x="166.5" y="142.7">24MHz</text>
<text x="184.2" y="143.8" transform="rotate(-90 184.2 143.8)">C67</text>
<text x="92.8" y="146">C186</text>
<text x="110.7" y="146.2">15</text>
<text x="110.7" y="148.7">16</text>
<text x="113.8" y="144.9">PB5</text>
<text x="113.8" y="147.5">PB4</text>
<text x="133.2" y="144.9">XOSCO</text>
<text x="134.2" y="147.5">XOSCI</text>
<text x="141" y="148.7">17</text>
<text x="141" y="146.2">18</text>
<text x="168.9" y="145.3" transform="rotate(-90 168.9 145.3)">4</text>
<text x="174" y="145.3" transform="rotate(-90 174 145.3)">1</text>
<text x="92.8" y="152.6">100nF</text>
<text x="113.8" y="150">PB1</text>
<text x="114.2" y="153.6">JL7016G8</text>
<text x="135.1" y="150">BTRF</text>
<text x="175.4" y="155.4">L13</text>
<text x="184.2" y="150.9" transform="rotate(-90 184.2 150.9)">100nF</text>
<text x="150.7" y="156.6">L14</text>
<text x="150.7" y="161.7">2nH</text>
<text x="174.2" y="158.1">1</text>
<text x="180.6" y="158.1">2</text>
<text x="149.5" y="164.5">C66</text>
<text x="149.5" y="167.1">2.7p</text>
<text x="167.3" y="164.5">C65</text>
<text x="167.3" y="167.1">2.7p</text>
<text x="175.4" y="163">KH-3216-A35</text>
</g>
<g font-size="1.8" fill="#000080">
<text x="163.8" y="79.9" transform="rotate(-90 163.8 79.9)">AGND4</text>
<text x="284.2" y="79.9">V3.3</text>
<text x="25.2" y="117.8" transform="rotate(-90 25.2 117.8)">V3.3</text>
<text x="75.4" y="124.6">VBAT4</text>
<text x="96.5" y="130">VBAT4</text>
<text x="95.3" y="135.3">V3.3</text>
<text x="153.2" y="132.5">AGND4</text>
</g>
<g font-size="1.8" fill="#00f">
<text x="238.6" y="87.6">MIC4</text>
<text x="72.3" y="99.7">INLN</text>
<text x="92.2" y="100.1" transform="rotate(-90 92.2 100.1)">INLN1</text>
<text x="72.5" y="104.1">INRN</text>
<text x="93.7" y="110" transform="rotate(-90 93.7 110)">INRN1</text>
<text x="102.7" y="118">PE6/PG8</text>
<text x="145.9" y="118">PA0</text>
<text x="102.7" y="120.6">PG7</text>
<text x="102.7" y="123.1">PG6</text>
<text x="102.7" y="125.7">PG5</text>
<text x="144.7" y="120.6">MIC4</text>
<text x="145.9" y="123.1">PA2</text>
<text x="145.9" y="125.7">PA3</text>
<text x="145.9" y="130.7">DP4</text>
<text x="145.9" y="128.2">PA4</text>
<text x="100.5" y="135.8">VPWR(PP0)</text>
<text x="145.9" y="133.3">DN4</text>
<text x="102.7" y="143.4">PB5</text>
<text x="146.7" y="140.9">PC5</text>
<text x="146.7" y="138.4">PC4</text>
<text x="102.7" y="146">PB4</text>
<text x="102.7" y="148.5">PB1</text>
</g>
</svg>
